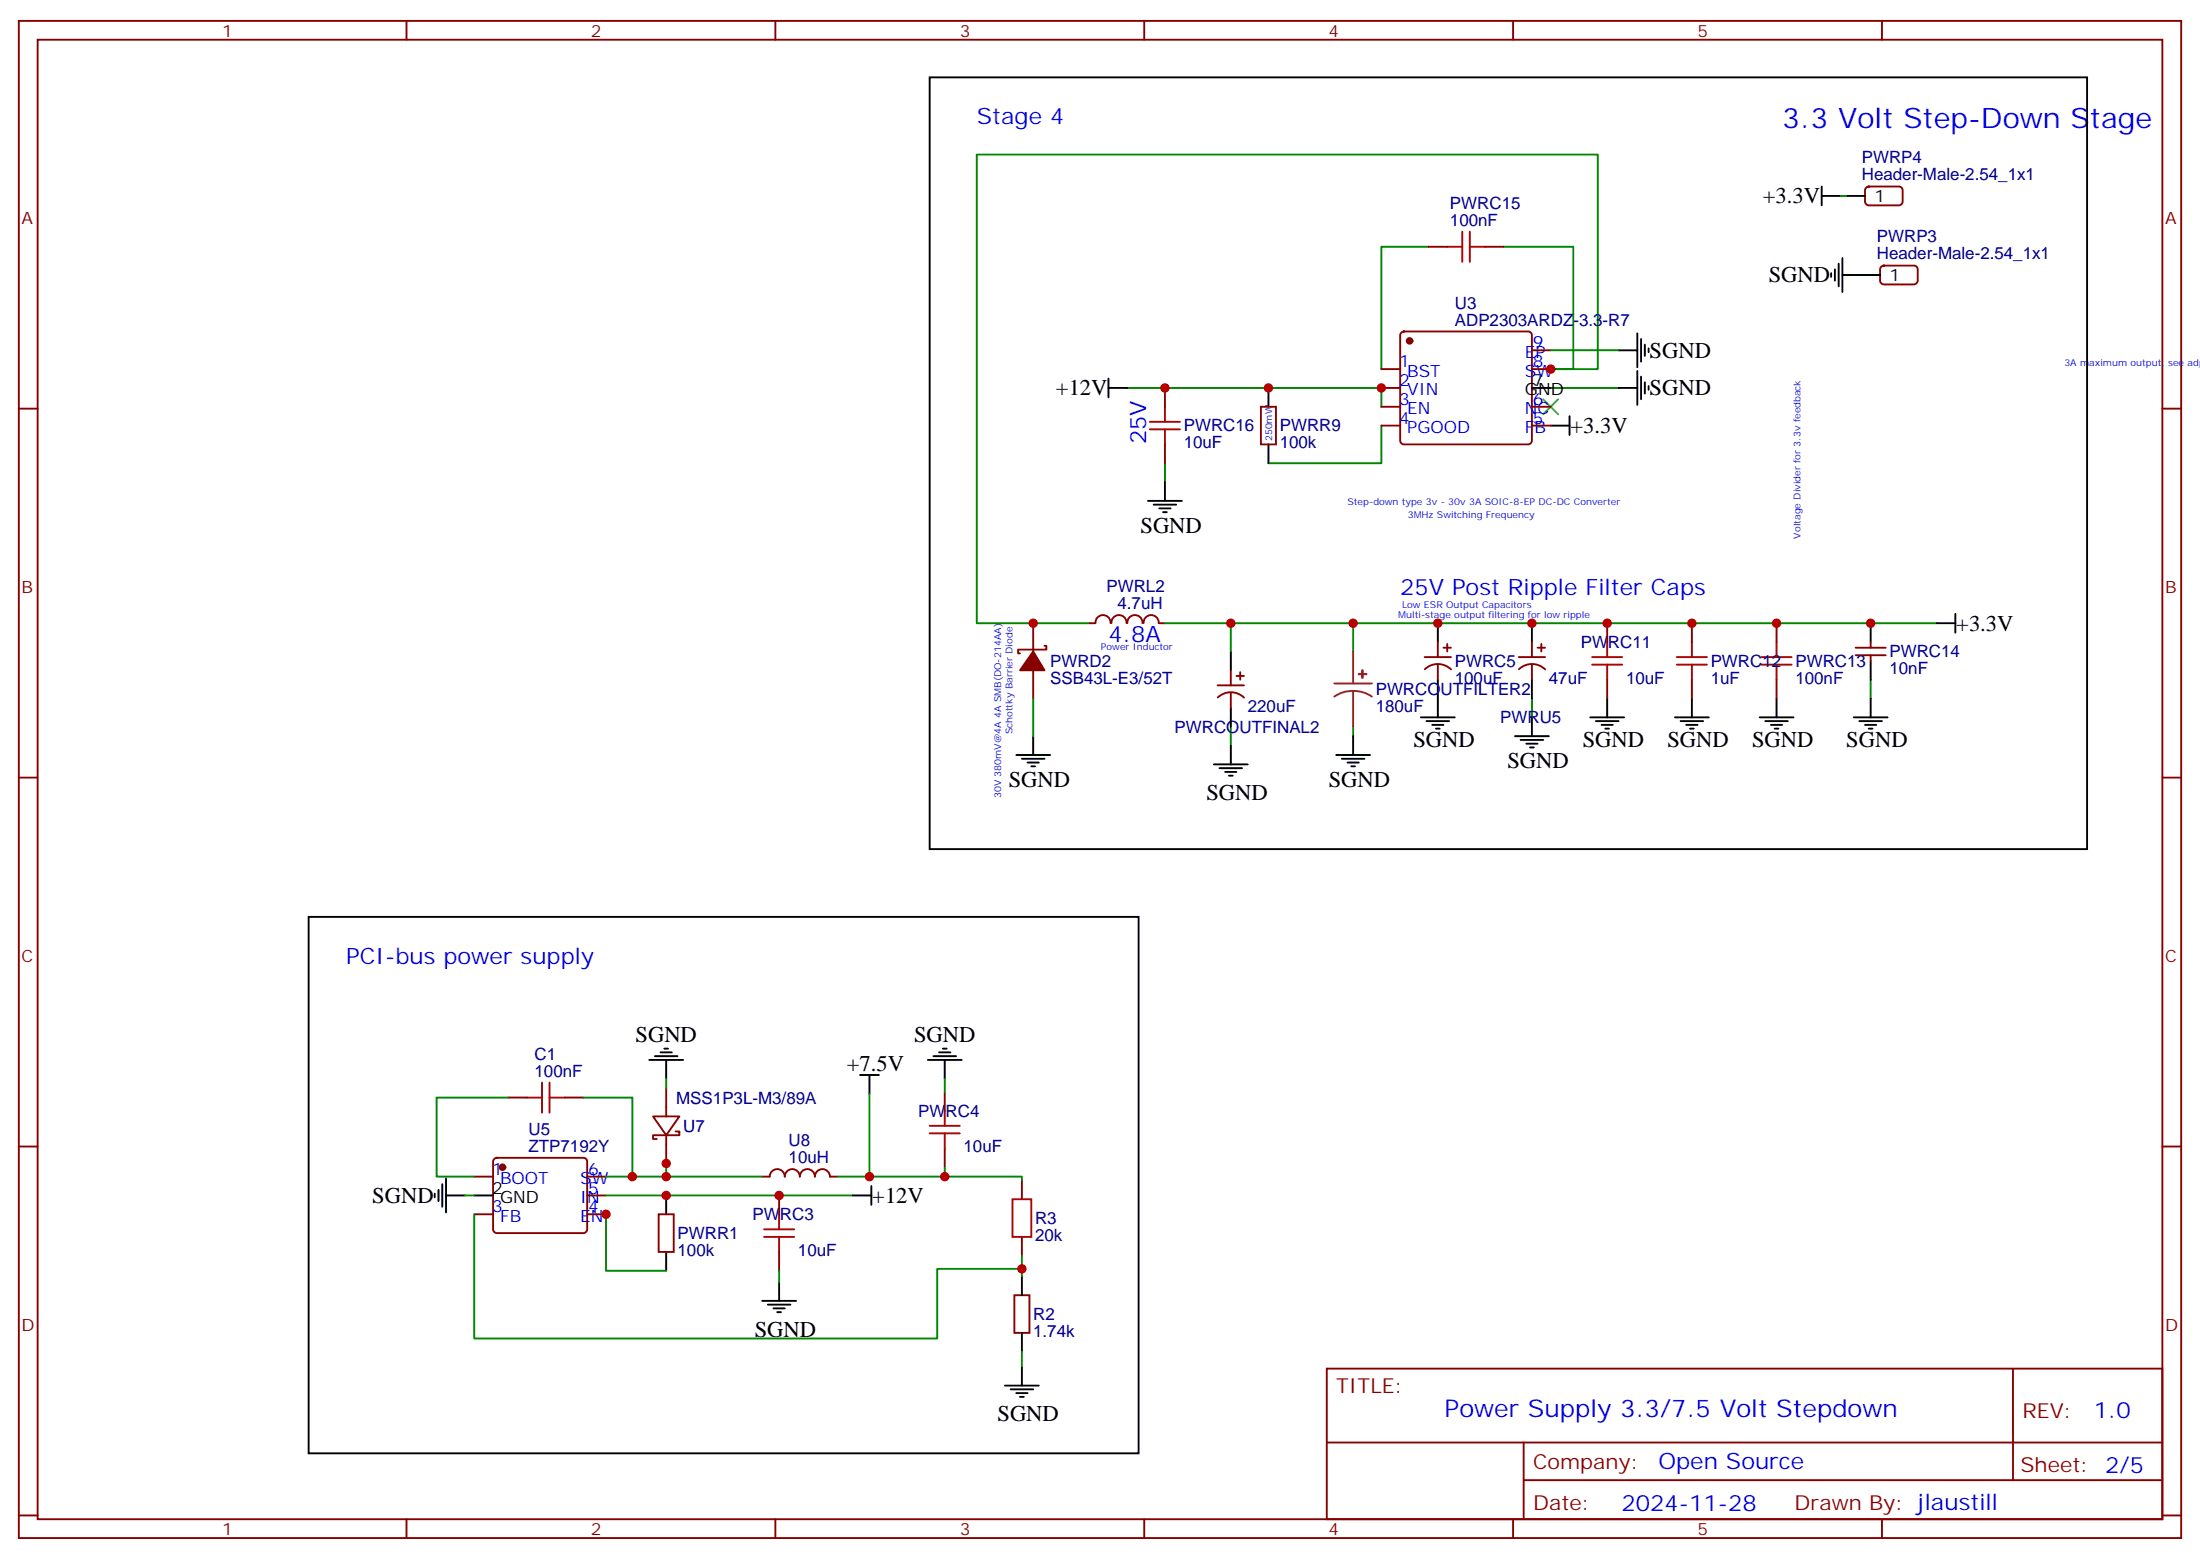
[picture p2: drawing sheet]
<svg xmlns="http://www.w3.org/2000/svg" width="412mm" height="292mm" viewBox="0 0 412 292" stroke-linecap="round" stroke-linejoin="round" font-family="sans-serif">
<g fill="none" stroke="#870000" stroke-width=".35">
<path d="M3.5 3.9h405.4v284.4h-405.4zM7.1 7.4h398.2v277.3h-398.2zM76.2 3.9v3.5M145.3 3.9v3.5M214.5 3.9v3.5M283.6 3.9v3.5M352.8 3.9v3.5M349.8 35.2l.5-.2h5.7a.71 .71 0 0 1 .7 .7v2.1a.76 .76 0 0 1-.7 .7h-5.7a.76 .76 0 0 1-.7-.7v-2.1zM267.8 46.2h3.5M278.3 46.2h3.6M352.7 50l.4-.2h5.7a.71 .71 0 0 1 .7 .7v2.1a.76 .76 0 0 1-.7 .7h-5.7a.76 .76 0 0 1-.7-.7v-2.1zM3.5 76.6h3.6"/>
<path d="M218.4 72.7v3.5M236.4 76.2h2.8v7.1h-2.8zM258.9 69.2h3.6M258.9 72.7h3.6M258.9 76.2h3.6M258.9 79.8h3.6M262.7 62.3l.5-.2h23.3a.71 .71 0 0 1 .7 .7v19.8a.76 .76 0 0 1-.7 .7h-23.3a.76 .76 0 0 1-.7-.7v-19.8zM287.2 69.2h3.5M287.2 76.2h3.5M287.2 79.8h3.5M287.2 65.7h3.5M405.3 76.6h3.6"/>
<path d="M218.4 83.3v3.5M193.7 116.8v5.3M204.3 116.8h1M205.4 116.8a1.41 1.41 0 0 1 1.4-1.5 1.41 1.41 0 0 1 1.4 1.5M208.4 116.8a1.41 1.41 0 0 1 1.4-1.5 1.41 1.41 0 0 1 1.4 1.5M211.3 116.8a1.41 1.41 0 0 1 1.4-1.5 1.41 1.41 0 0 1 1.4 1.5M214.4 116.8a1.41 1.41 0 0 1 1.4-1.5 1.41 1.41 0 0 1 1.4 1.5M217.3 116.8h1.1M301.3 116.8v3.5M317.1 116.8v3.5M333 116.8v3.5M193.7 125.6v5.3"/>
<path d="M195.8 121h.3v.7h-5.2v.7h.3M228.2 128.4h5M228.3 130.7a3.5 3.5 0 0 1 4.9 .1M230.7 125.6v2.8M230.7 129.9v2.8M231.8 126.7h1.4M232.5 126v1.4M267.1 123.2h4.9M267.1 125.4a3.5 3.5 0 0 1 4.9 .1M269.5 120.3v2.9M269.5 124.6v2.8M270.6 121.4h1.4"/>
<path d="M271.3 120.7v1.4M284.7 123.2h4.9M284.7 125.4a3.5 3.5 0 0 1 4.9 .1M287.2 120.3v2.9M287.2 124.6v2.8M288.2 121.4h1.4M288.9 120.7v1.4M301.3 127.4v3.5M317.1 127.4v3.5M333 127.4v3.5M347.8 122.8h5.7M347.8 121.4h5.7"/>
<path d="M350.7 120.3v1.1M350.7 122.8v1.1M3.5 145.7h3.6M405.3 145.7h3.6M3.5 214.9h3.6M92.7 217.2l.4-.2h16.3a.71 .71 0 0 1 .7 .7v12.7a.76 .76 0 0 1-.7 .7h-16.3a.76 .76 0 0 1-.7-.7v-12.7zM95.2 205.7h3.6M105.8 205.7h3.6M122.4 209.2h5l-2.5 3.6zM124.9 203.9v5.3M124.9 212.8v5.3M126.6 212.1h.8v.7h-5v.7h.7"/>
<path d="M177.1 204.6v3.6M177.1 215.2v3.6M405.3 214.9h3.6M88.9 220.5h3.5M88.9 227.6h3.5M110.1 220.5h3.5M110.1 227.6h3.5M110.1 224h3.5M123.5 227.6h2.8v7h-2.8zM142.9 220.5h1.4M144.3 220.5a1.41 1.41 0 0 1 1.4-1.4 1.41 1.41 0 0 1 1.4 1.4M146 224v3.6"/>
<path d="M146 234.6v3.6M147.1 220.5a1.41 1.41 0 0 1 1.4-1.4 1.41 1.41 0 0 1 1.4 1.4M149.9 220.5a1.41 1.41 0 0 1 1.4-1.4 1.41 1.41 0 0 1 1.5 1.4M152.8 220.5a1.41 1.41 0 0 1 1.4-1.4 1.41 1.41 0 0 1 1.4 1.4h1.4M191.6 221.2v3.6M191.6 231.8v3.5M190.1 242.7h2.9v7.1h-2.9zM248.7 256.5h156.6v28.2h-156.6zM377.3 256.5v20.9M248.7 270.4h156.5M285.6 277.4h119.6M285.6 270.4v14.1"/>
<path d="M3.5 284h3.6M76.2 284.7v3.6M145.3 284.7v3.6M214.5 284.7v3.6M283.6 284.7v3.6M352.8 284.7v3.6M405.3 284h3.6"/>
</g>
<g fill="none" stroke="#008700" stroke-width=".35">
<path d="M345 36.7h1.1M267.8 46.2h-8.9v23M281.9 46.2h13v23h-4.2h8.8v-40.2h-116.4v87.8h21.2M211.3 72.7h47.6v3.5M258.9 79.8v7h-21.1M290.7 72.7h12.7M290.7 65.7h12.7M218.4 86.8v3.5M218.4 116.8h12.3M253.6 116.8v5.3M363 116.8h-132.3v5.3M193.7 130.9v7.1"/>
<path d="M230.7 136.2v3.5M253.6 136.2v1.8M287.2 130.9v3.5M350.7 127.4v3.5M95.2 205.7h-13.4v14.8h7.1M109.4 205.7h9.1v14.8h-4.9M124.9 202.2v1.7M124.9 217.7v2.8M163 205v15.5h-6M177.1 218.8v1.7h-14.1M177.1 202.2v2.4M87.1 224h1.8"/>
<path d="M88.9 227.6v23.3h86.8v-13.1h15.9M113.6 227.2v11h11.3M113.6 224h46.2M118.5 220.5h24.4M146 238.2v2.1M177.1 220.5h14.5v.7M191.6 235.3v3.9M191.6 253.3v2.9"/>
</g>
<g fill="none" stroke="#000" stroke-width=".35">
<path d="M174.3 14.5h216.9v144.6h-216.9zM341.5 36.7h3.5M341.5 35v3.5M346.1 36.7h3.5M343.3 51.2v.7M344 50.5v2.1M344.7 49.4v4.3M345.4 51.5h7M345.4 48.4v6.3M207.8 72.7h3.5M207.8 70.9v3.6M237.8 72.7v3.5"/>
<path d="M287.2 72.7h3.5M290.7 79.8h3.5M294.2 78v3.5M303.4 72.7h3.5M303.4 65.7h3.5M306.9 62.5v6.3M306.9 69.5v6.4M307.6 63.5v4.3M307.6 70.6v4.2M308.3 64.6v2.1M308.3 71.6v2.2M309 65.3v.7"/>
<path d="M309 72.4v.7M215.2 93.9h6.3M216.3 94.6h4.2M217.3 95.3h2.1M218 96h.7M218.4 90.3v3.6M237.8 83.3v3.5M269.5 116.8v3.5M287.2 116.8v3.5M350.7 116.8v3.5M363 116.8h3.5M366.5 115v3.6"/>
<path d="M193.7 138v3.5M230.7 122.1v3.5M230.7 132.7v3.5M230.7 139.7v3.6M253.6 138v3.5M266.3 134.4h6.4M267.4 135.1h4.2M268.5 135.9h2.1M269.2 136.6h.7M269.5 127.4v7M284 138h6.3M285 138.7h4.3"/>
<path d="M286.1 139.4h2.1M287.2 127.4v3.5M287.2 134.4v3.6M298.1 134.4h6.3M299.2 135.1h4.2M300.2 135.9h2.1M300.9 136.6h.7M301.3 130.9v3.5M314 134.4h6.3M315 135.1h4.3M316.1 135.9h2.1M316.8 136.6h.7"/>
<path d="M317.1 130.9v3.5M329.8 134.4h6.4M330.9 135.1h4.2M332 135.9h2.1M332.7 136.6h.7M333 130.9v3.5M347.5 134.4h6.3M348.5 135.1h4.3M349.6 135.9h2.1M350.3 136.6h.7M350.7 123.9v3.5M350.7 130.9v3.5"/>
<path d="M190.5 141.5h6.3M191.6 142.2h4.2M192.6 142.9h2.1M193.3 143.6h.7M227.5 143.3h6.4M228.6 144h4.2M229.7 144.7h2.1M230.4 145.4h.7M250.5 141.5h6.3M251.5 142.2h4.3M252.6 142.9h2.1M253.3 143.6h.7"/>
<path d="M286.8 140.1h.7M57.9 171.8h155.5v100.6h-155.5zM121.7 198.6h6.4M122.8 197.9h4.2M123.8 197.2h2.1M124.5 196.5h.7M124.9 198.6v3.6M173.9 198.6h6.4M175 197.9h4.2M176 197.2h2.2M176.7 196.5h.7M177.1 198.6v3.6"/>
<path d="M161.2 201.5h3.5M163 201.5v3.5M81.5 223.7v.7M82.2 223v2.1M82.9 221.9v4.3M83.6 224h3.5M83.6 220.9v6.3M88.9 224h3.5M124.9 224v3.6M124.9 234.6v3.6M159.8 224h3.5M163.3 222.3v3.5"/>
<path d="M191.6 239.2v3.5M142.9 243.8h6.3M143.9 244.5h4.3M145 245.2h2.1M145.7 245.9h.7M146 240.3v3.5M188.4 259.7h6.3M191.6 249.8v3.5M191.6 256.2v3.5M189.4 260.4h4.3M190.5 261.1h2.1M191.2 261.8h.7"/>
</g>
<g fill="none" stroke="#a10000" stroke-width=".35">
<path d="M271.3 46.2h2.8M274.1 43.4v5.7M275.5 43.4v5.7M275.5 46.2h2.8M215.5 79.1h5.7M218.4 76.2v2.9M215.5 80.5h5.7M218.4 80.5v2.8M298.4 124.6h5.7M298.4 123.2h5.7M301.3 120.3v2.9M301.3 124.6v2.8"/>
<path d="M314.3 124.6h5.7M314.3 123.2h5.7M317.1 120.3v2.9M317.1 124.6v2.8M330.2 124.6h5.6M330.2 123.2h5.6M333 120.3v2.9M333 124.6v2.8M98.8 205.7h2.8M101.6 202.9v5.6M103 202.9v5.6M103 205.7h2.8"/>
<path d="M174.3 212.4h5.6M174.3 211h5.6M177.1 208.2v2.8M177.1 212.4v2.8M143.2 231.8h5.7M143.2 230.4h5.7M146 227.6v2.8M146 231.8v2.8M189.8 224.8h3.5v7h-3.5z"/>
</g>
<path d="M289.3 74.8l2.8 2.8M292.1 74.8l-2.8 2.8" fill="none" stroke="#3c3" stroke-width=".35"/>
<g fill="#870000" stroke="#870000" stroke-width=".35">
<path d="M193.7 122.1l2.1 3.5h-4.6z"/>
<circle cx="264.2" cy="63.9" r=".53"/>
<circle cx="94.2" cy="218.8" r=".53"/>
</g>
<g fill="#8c2424" stroke="#8c2424" stroke-width=".35">
<path d="M255.4 125.6v1.4z"/>
<path d="M254.7 126.3l1.4 .1z"/>
</g>
<path d="M250.1 128.1h7.1M253.6 129.5l1.9 .2 1.7 .9M253.6 129.5l-1.8 .2-1.7 .9M253.6 122.1v6M253.6 129.5v6.7" fill="none" stroke="#8c2424" stroke-width=".35"/>
<g fill="#c00">
<circle cx="193.7" cy="116.8" r=".88"/>
<circle cx="237.8" cy="72.7" r=".88"/>
<circle cx="218.4" cy="72.7" r=".88"/>
<circle cx="269.5" cy="116.8" r=".88"/>
<circle cx="253.6" cy="116.8" r=".88"/>
<circle cx="301.3" cy="116.8" r=".88"/>
<circle cx="317.1" cy="116.8" r=".88"/>
<circle cx="333" cy="116.8" r=".88"/>
<circle cx="287.2" cy="116.8" r=".88"/>
<circle cx="350.7" cy="116.8" r=".88"/>
<circle cx="230.7" cy="116.8" r=".88"/>
<circle cx="258.9" cy="72.7" r=".88"/>
<circle cx="290.7" cy="69.2" r=".88"/>
<circle cx="146.1" cy="224" r=".88"/>
<circle cx="124.9" cy="224" r=".88"/>
<circle cx="113.6" cy="227.6" r=".88"/>
<circle cx="118.5" cy="220.5" r=".88"/>
<circle cx="124.9" cy="220.5" r=".88"/>
<circle cx="124.9" cy="218.1" r=".88"/>
<circle cx="163" cy="220.5" r=".88"/>
<circle cx="191.6" cy="237.8" r=".88"/>
<circle cx="177.1" cy="220.5" r=".88"/>
</g>
<text font-size="5.3" fill="#00f" x="334.1" y="24">3.3 Volt Step-Down Stage</text>
<text font-size="4.6" fill="#00f" x="270.8" y="265.5">Power Supply 3.3/7.5 Volt Stepdown</text>
<g font-size="4.2" fill="#00f">
<text x="183.1" y="23.3">Stage 4</text>
<text x="214.8" y="83.3" transform="rotate(-90 214.8 83.3)">25V</text>
<text x="262.4" y="111.5">25V Post Ripple Filter Caps</text>
<text x="207.8" y="120.3">4.8A</text>
<text x="64.9" y="180.7">PCI-bus power supply</text>
<text x="392.5" y="265.8">1.0</text>
<text x="310.9" y="275.3">Open Source</text>
<text x="304" y="283.1">2024-11-28</text>
</g>
<g font-size="4.2">
<text x="330.5" y="38.1">+3.3V</text>
<text x="331.6" y="52.9">SGND</text>
<text x="309.2" y="67.1">SGND</text>
<text x="197.9" y="74.1">+12V</text>
<text x="309.2" y="74.1">SGND</text>
<text x="294.4" y="81.2">+3.3V</text>
<text x="213.8" y="99.9">SGND</text>
<text x="366.7" y="118.2">+3.3V</text>
<text x="264.9" y="140.1">SGND</text>
<text x="282.6" y="144">SGND</text>
<text x="296.7" y="140.1">SGND</text>
<text x="312.6" y="140.1">SGND</text>
<text x="328.4" y="140.1">SGND</text>
<text x="346.1" y="140.1">SGND</text>
<text x="189.1" y="147.5">SGND</text>
<text x="226.1" y="150">SGND</text>
<text x="249.1" y="147.6">SGND</text>
<text x="119.1" y="195.3">SGND</text>
<text x="171.3" y="195.3">SGND</text>
<text x="158.7" y="200.8">+7.5V</text>
<text x="69.8" y="225.5">SGND</text>
<text x="163.5" y="225.5">+12V</text>
<text x="141.5" y="250.5">SGND</text>
<text x="187" y="266.4">SGND</text>
</g>
<g font-size="3.9" fill="#800">
<text x="250.5" y="261.1">TITLE:</text>
<text x="379.1" y="265.8">REV:</text>
<text x="287.4" y="275.3">Company:</text>
<text x="378.7" y="275.9">Sheet: 2/5</text>
<text x="287.4" y="283">Date:</text>
<text x="336.4" y="283.1">Drawn By: jlaustill</text>
</g>
<g font-size="3.2" fill="#800">
<text x="41.6" y="6.9">1</text>
<text x="110.8" y="6.9">2</text>
<text x="179.9" y="6.9">3</text>
<text x="249.1" y="6.9">4</text>
<text x="318.2" y="6.9">5</text>
<text x="4.1" y="42">A</text>
<text x="405.9" y="42">A</text>
<text x="4.1" y="111.2">B</text>
<text x="405.9" y="111.2">B</text>
<text x="4.1" y="180.3">C</text>
<text x="405.9" y="180.3">C</text>
<text x="4.1" y="249.4">D</text>
<text x="405.9" y="249.4">D</text>
<text x="41.6" y="287.7">1</text>
<text x="110.8" y="287.7">2</text>
<text x="179.9" y="287.7">3</text>
<text x="249.1" y="287.7">4</text>
<text x="318.2" y="287.7">5</text>
</g>
<g font-size="3.2" fill="#000080">
<text x="349" y="33.8">Header-Male-2.54_1x1</text>
<text x="349" y="30.6">PWRP4</text>
<text x="271.8" y="39.2">PWRC15</text>
<text x="271.8" y="42.4">100nF</text>
<text x="351.8" y="45.4">PWRP3</text>
<text x="351.8" y="48.6">Header-Male-2.54_1x1</text>
<text x="272.7" y="57.9">U3</text>
<text x="272.7" y="61.1">ADP2303ARDZ-3.3-R7</text>
<text x="221.9" y="80.9">PWRC16</text>
<text x="239.9" y="80.9">PWRR9</text>
<text x="221.9" y="84">10uF</text>
<text x="239.9" y="84">100k</text>
<text x="207.4" y="110.9">PWRL2</text>
<text x="209.5" y="114.2">4.7uH</text>
<text x="196.8" y="125">PWRD2</text>
<text x="272.7" y="125">PWRC5</text>
<text x="296.3" y="121.5">PWRC11</text>
<text x="320.7" y="125">PWRC12</text>
<text x="336.5" y="125">PWRC13</text>
<text x="354.2" y="123.2">PWRC14</text>
<text x="196.8" y="128.1">SSB43L-E3/52T</text>
<text x="257.9" y="130.2">PWRCOUTFILTER2</text>
<text x="272.7" y="128.1">100uF</text>
<text x="290.3" y="128.1">47uF</text>
<text x="304.8" y="128.1">10uF</text>
<text x="320.7" y="128.1">1uF</text>
<text x="336.5" y="128.1">100nF</text>
<text x="354.2" y="126.4">10nF</text>
<text x="220.2" y="137.3">PWRCOUTFINAL2</text>
<text x="233.9" y="133.4">220uF</text>
<text x="257.9" y="133.4">180uF</text>
<text x="281.2" y="135.6">PWRU5</text>
<text x="100.2" y="201.8">100nF</text>
<text x="100.2" y="198.7">C1</text>
<text x="126.8" y="206.8">MSS1P3L-M3/89A</text>
<text x="172.1" y="209.3">PWRC4</text>
<text x="99.1" y="215.8">ZTP7192Y</text>
<text x="99.1" y="212.7">U5</text>
<text x="128.1" y="212.1">U7</text>
<text x="147.8" y="214.8">U8</text>
<text x="180.6" y="216">10uF</text>
<text x="147.8" y="218">10uH</text>
<text x="127" y="232.2">PWRR1</text>
<text x="141.1" y="228.7">PWRC3</text>
<text x="194" y="232.6">20k</text>
<text x="194" y="229.4">R3</text>
<text x="127" y="235.4">100k</text>
<text x="149.6" y="235.4">10uF</text>
<text x="193.7" y="250.6">1.74k</text>
<text x="193.7" y="247.4">R2</text>
</g>
<g font-size="3.2">
<text x="351.4" y="37.8">1</text>
<text x="354.2" y="52.6">1</text>
<text x="285.9" y="74.1">GND</text>
<text x="287.3" y="72.4">7</text>
<text x="92.3" y="223.7">2</text>
<text x="93.7" y="225.5">GND</text>
</g>
<g font-size="3.2" fill="#00f">
<text x="287.3" y="65.3">9</text>
<text x="262.3" y="68.8">1</text>
<text x="263.8" y="70.6">BST</text>
<text x="285.9" y="70.6">SW</text>
<text x="285.9" y="67.1">EP</text>
<text x="287.3" y="68.8">8</text>
<text x="262.3" y="72.4">2</text>
<text x="262.3" y="75.9">3</text>
<text x="263.8" y="74.1">VIN</text>
<text x="263.8" y="77.6">EN</text>
<text x="285.9" y="77.6">NC</text>
<text x="287.3" y="75.9">6</text>
<text x="262.3" y="79.4">4</text>
<text x="263.8" y="81.2">PGOOD</text>
<text x="285.9" y="81.2">FB</text>
<text x="287.3" y="79.4">5</text>
<text x="92.3" y="220.2">1</text>
<text x="93.7" y="221.9">BOOT</text>
<text x="108.8" y="221.9">SW</text>
<text x="110.2" y="220.2">6</text>
<text x="92.3" y="227.2">3</text>
<text x="108.8" y="225.5">IN</text>
<text x="110.2" y="227.2">4</text>
<text x="110.2" y="223.7">5</text>
<text x="93.7" y="229">FB</text>
<text x="108.8" y="229">EN</text>
</g>
<g font-size="1.8" fill="#00f">
<text x="387" y="68.6">3A maximum output, see adp2</text>
<text x="238.5" y="82.7" transform="rotate(-90 238.5 82.7)">250mW</text>
<text x="252.6" y="94.6">Step-down type 3v - 30v 3A SOIC-8-EP DC-DC Converter</text>
<text x="263.9" y="97">3MHz Switching Frequency</text>
<text x="337.5" y="100.9" transform="rotate(-90 337.5 100.9)">Voltage Divider for 3.3v feedback</text>
<text x="262.8" y="114">Low ESR Output Capacitors</text>
<text x="262.1" y="115.7">Multi-stage output filtering for low ripple</text>
<text x="206.4" y="121.7">Power Inductor</text>
<text x="189.8" y="137.6" transform="rotate(-90 189.8 137.6)">Schottky Barrier Diode</text>
<text x="187.7" y="149.6" transform="rotate(-90 187.7 149.6)">30V 380mV@4A 4A SMB(DO-214AA)</text>
</g>
</svg>
